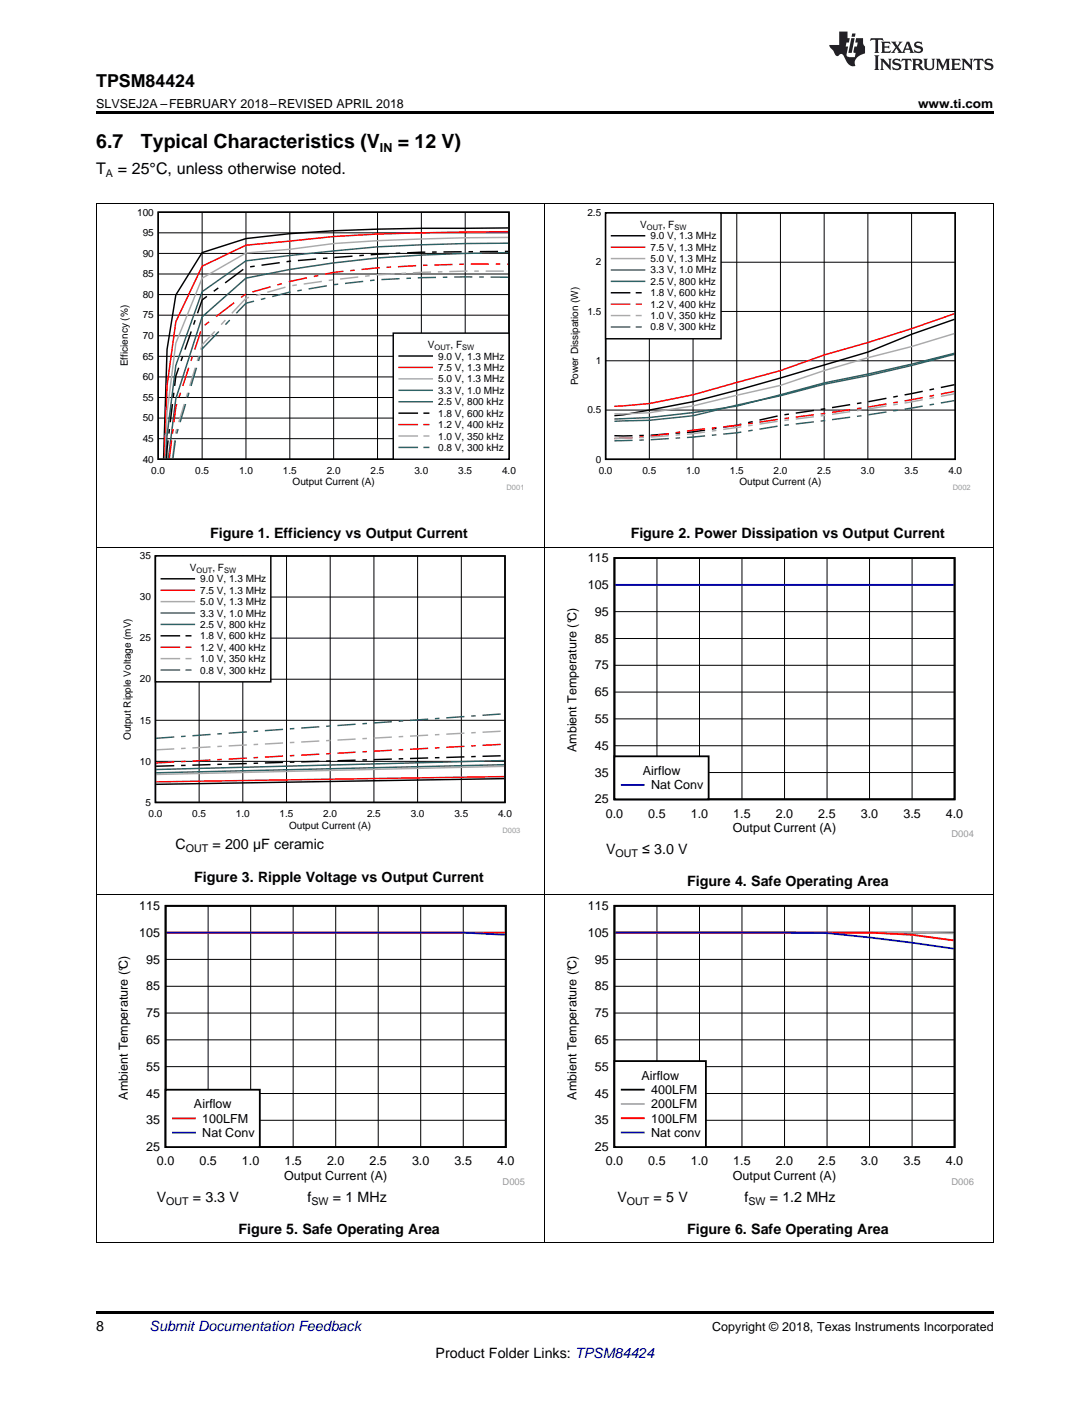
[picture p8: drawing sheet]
<svg xmlns="http://www.w3.org/2000/svg" width="216mm" height="279mm" viewBox="0 0 216 279" stroke-linecap="round" stroke-linejoin="round" font-family="sans-serif">
<path d="M19 246.1h.2zM196.7 246.1h.1zM19 259.7h177.8v.5h-177.8z" fill="#000"/>
<path d="M19.1 177.2v68.9M107.9 177.2v68.9M196.8 177.2v68.9M19 246h177.8" fill="none" stroke="#000" stroke-width=".2"/>
<path d="M22.9 178.4h81.1v56.3h-81.1z" fill-rule="evenodd" fill="#fff"/>
<path d="M32.8 179.4h67.4v47.7h-67.4z" fill="none" stroke="#000" stroke-width=".36"/>
<g fill="none" stroke="#000" stroke-width=".2">
<path d="M41.2 179.4v47.7M49.7 179.4v47.7M58.1 179.4v47.7M66.5 179.4v47.7M74.9 179.4v47.7M83.3 179.4v47.7M91.8 179.4v47.7M32.8 195.3h67.4M32.8 190h67.4M32.8 184.7h67.4M32.8 216.5h67.4M32.8 211.2h67.4"/>
<path d="M32.8 205.9h67.4M32.8 200.6h67.4M32.8 221.8h67.4"/>
</g>
<path d="M33 184.7h67" fill="none" stroke="#f00" stroke-width=".36"/>
<path d="M33 184.7h58.8l8.2 .4" fill="none" stroke="#1414c8" stroke-width=".36"/>
<path d="M32.8 215.8h18.7v11.3h-18.7z" fill-rule="evenodd" fill="#fff"/>
<path d="M32.8 215.8h18.7v11.3h-18.7z" fill="none" stroke="#000" stroke-width=".36"/>
<path d="M34.3 221.5h4.3" fill="none" stroke="#f00" stroke-width=".36"/>
<path d="M34.3 224.3h4.3" fill="none" stroke="#1414c8" stroke-width=".36"/>
<path d="M111.8 178.4h81.1v56.3h-81.1z" fill-rule="evenodd" fill="#fff"/>
<path d="M121.7 179.4h67.4v47.7h-67.4zM121.9 184.7h67" fill="none" stroke="#000" stroke-width=".36"/>
<g fill="none" stroke="#000" stroke-width=".2">
<path d="M130.1 179.4v47.7M138.6 179.4v47.7M147 179.4v47.7M155.4 179.4v47.7M163.8 179.4v47.7M172.2 179.4v47.7M180.7 179.4v47.7M121.7 195.3h67.4M121.7 190h67.4M121.7 184.7h67.4M121.7 216.5h67.4M121.7 211.2h67.4"/>
<path d="M121.7 205.9h67.4M121.7 200.6h67.4M121.7 221.8h67.4"/>
</g>
<path d="M121.9 184.7h58.8l8.2 .1" fill="none" stroke="#aaa" stroke-width=".36"/>
<path d="M121.9 184.7h50.3l8.5 .4 8.2 1.1" fill="none" stroke="#f00" stroke-width=".36"/>
<path d="M121.9 184.7l41.9 .1 8.4 .8 16.7 2.3" fill="none" stroke="#1414c8" stroke-width=".36"/>
<path d="M121.7 210.1h18.1v17h-18.1z" fill-rule="evenodd" fill="#fff"/>
<path d="M121.7 210.1h18.1v17h-18.1zM123.2 215.8h4.3" fill="none" stroke="#000" stroke-width=".36"/>
<path d="M123.2 218.6h4.3" fill="none" stroke="#aaa" stroke-width=".36"/>
<path d="M123.2 221.4h4.3" fill="none" stroke="#f00" stroke-width=".36"/>
<path d="M123.2 224.3h4.3" fill="none" stroke="#1414c8" stroke-width=".36"/>
<path d="M19.1 108.3v68.9M107.9 108.3v68.9M196.8 108.3v68.9M19 177.2h177.8" fill="none" stroke="#000" stroke-width=".2"/>
<path d="M111.8 109.5h81.1v56.4h-81.1z" fill-rule="evenodd" fill="#fff"/>
<path d="M121.7 110.5h67.4v47.8h-67.4z" fill="none" stroke="#000" stroke-width=".36"/>
<g fill="none" stroke="#000" stroke-width=".2">
<path d="M121.7 115.8h67.4M130.1 110.5v47.8M138.6 110.5v47.8M147 110.5v47.8M155.4 110.5v47.8M163.8 110.5v47.8M172.2 110.5v47.8M180.7 110.5v47.8M121.7 137h67.4M121.7 131.7h67.4M121.7 126.4h67.4M121.7 121.1h67.4"/>
<path d="M121.7 153h67.4M121.7 147.7h67.4M121.7 142.3h67.4"/>
</g>
<path d="M121.9 115.8h67" fill="none" stroke="#1414c8" stroke-width=".36"/>
<path d="M121.7 149.8h18.7v8.5h-18.7z" fill-rule="evenodd" fill="#fff"/>
<path d="M121.7 149.8h18.7v8.5h-18.7z" fill="none" stroke="#000" stroke-width=".36"/>
<path d="M123.2 155.4h4.3" fill="none" stroke="#1414c8" stroke-width=".36"/>
<path d="M24 109.3h79.1v55.7h-79.1z" fill-rule="evenodd" fill="#fff"/>
<g fill="none" stroke="#000" stroke-width=".29">
<path d="M30.8 110.1h69.2v48.8h-69.2zM34.5 151.6l-3.6 .1M36.8 151.6h-.9M41.7 151.4l-3.6 .1M43.9 151.3l-.9 .1M48.9 151.2l-3.6 .1M51.1 151.1h-.9M56.1 151l-3.6 .1M58.3 150.9h-.9M63.2 150.7l-3.5 .2M65.5 150.7h-.9M70.4 150.5l-3.6 .1"/>
<path d="M72.7 150.5h-.9M77.6 150.3l-3.6 .1M79.9 150.2l-.9 .1M84.8 150.1l-3.6 .1M87 150h-.9M92 149.9l-3.6 .1M94.2 149.8h-.9M99.2 149.7l-3.6 .1M99.9 154.2l-69 1.1"/>
</g>
<path d="M30.8 118.2h69.2M39.4 110.1v48.8M48.1 110.1v48.8M56.8 110.1v48.8M65.4 110.1v48.8M74.1 110.1v48.8M82.7 110.1v48.8M91.4 110.1v48.8M30.8 134.5h69.2M30.8 126.4h69.2M30.8 150.8h69.2M30.8 142.6h69.2" fill="none" stroke="#000" stroke-width=".2"/>
<g fill="none" stroke="#f00" stroke-width=".29">
<path d="M34.5 150.9l-3.6 .2M36.8 150.8h-.9M41.7 150.5l-3.6 .2M43.9 150.4h-.9M48.9 150.1l-3.6 .2M51.1 150h-.9M56.1 149.7l-3.6 .2M58.3 149.6h-.9M63.2 149.3l-3.5 .2M65.5 149.2l-.9 .1M70.4 149l-3.6 .1M72.7 148.8l-.9 .1"/>
<path d="M77.6 148.6l-3.6 .2M79.9 148.4l-.9 .1M84.8 148.2l-3.6 .2M87 148.1h-.9M92 147.8l-3.6 .2M94.2 147.7h-.9M99.2 147.4l-3.6 .2M99.9 153.8l-69 1"/>
</g>
<g fill="none" stroke="#aaa" stroke-width=".29">
<path d="M34.5 148.3l-3.6 .2M36.8 148.2h-.9M41.7 147.9l-3.6 .2M43.9 147.8h-.9M48.9 147.5l-3.6 .2M51.1 147.4h-.9M56.1 147.1l-3.6 .2M58.3 147h-.9M63.2 146.7l-3.5 .2M65.5 146.6l-.9 .1M70.4 146.3l-3.6 .2M72.7 146.2l-.9 .1"/>
<path d="M77.6 146l-3.6 .2M79.9 145.8l-.9 .1M84.8 145.6l-3.6 .2M87 145.5h-.9M92 145.2l-3.6 .2M94.2 145.1h-.9M99.2 144.8l-3.6 .2M99.9 151.8l-69 1.6"/>
</g>
<g fill="none" stroke="#295c75" stroke-width=".29">
<path d="M34.5 145.9l-3.6 .3M36.8 145.8h-.9M41.7 145.4l-3.6 .3M43.9 145.3h-.9M48.9 144.9l-3.6 .3M51.1 144.8h-.9M56.1 144.4l-3.6 .3M58.3 144.3h-.9M63.2 143.9l-3.5 .3M65.5 143.8h-.9M70.4 143.4l-3.6 .3M72.7 143.3h-.9"/>
<path d="M77.6 142.9l-3.6 .3M79.9 142.7l-.9 .1M84.8 142.4l-3.6 .3M87 142.2l-.9 .1M92 141.9l-3.6 .2M94.2 141.7l-.9 .1M99.2 141.4l-3.6 .2M99.9 151.4l-69 1.6"/>
</g>
<path d="M99.9 150.6l-69 1.8" fill="none" stroke="#286b49" stroke-width=".29"/>
<path d="M30.8 110.1h22.8v24.9h-22.8z" fill-rule="evenodd" fill="#fff"/>
<path d="M30.8 110.1h22.8v24.9h-22.8zM31.9 114.6h6.6M31.9 125.9h3.6M36.9 125.9h.9" fill="none" stroke="#000" stroke-width=".29"/>
<path d="M31.9 116.9h6.6M31.9 128.2h3.6M36.9 128.2h.9" fill="none" stroke="#f00" stroke-width=".29"/>
<path d="M31.9 119.1h6.6M31.9 130.4h3.6M36.9 130.4h.9" fill="none" stroke="#aaa" stroke-width=".29"/>
<path d="M31.9 121.4h6.6M31.9 132.7h3.6M36.9 132.7h.9" fill="none" stroke="#295c75" stroke-width=".29"/>
<path d="M31.9 123.6h6.6" fill="none" stroke="#286b49" stroke-width=".29"/>
<path d="M19.1 40.4v68M107.9 40.4v68M196.8 40.4v68M19 108.3h177.8" fill="none" stroke="#000" stroke-width=".2"/>
<path d="M23.4 41.2h80.2v55.8h-80.2z" fill-rule="evenodd" fill="#fff"/>
<g fill="none" stroke="#000" stroke-width=".29">
<path d="M31.3 42h69.5v48.9h-69.5zM41 58.7l-1 .7-.9 2.6M43.2 57l-.9 .7M48.2 53.3l-3.6 2.7M50.4 52.7l-.9 .1M55.4 52l-3.6 .5M57.7 51.7l-.9 .1M62.6 51.3l-3.6 .3M64.9 51.1l-.9 .1M69.8 50.7l-3.6 .3M72.1 50.5l-.9 .1M77 50.2l-3.6 .2"/>
<path d="M79.3 50.1l-.9 .1M84.2 49.9l-3.6 .2M86.5 49.9h-.9M91.4 49.9h-3.6M93.7 49.8h-.9M98.7 49.8h-3.6M100.7 45.1a727.4 727.4 0 0 0-34.6 .6l-8.7 .6-8.7 .9-8.7 2.8-5.2 8.4-1.7 10.8-.7 21.6M100.7 49.8h-.7M34.4 77.8l-.1 .9M35.4 72.8l-.6 1.7-.2 1.9M36.2 70.6l-.3 .9M37.9 65.6l-1.3 3.6"/>
<path d="M38.7 63.4l-.4 .9M33.3 87.2l-.3 3.6M33.6 85l-.1 .9M34.2 80l-.5 3.6"/>
</g>
<g fill="none" stroke="#000" stroke-width=".2">
<path d="M31.3 58.3h69.5M31.3 54.3h69.5M31.3 50.2h69.5M31.3 46.1h69.5M40 42v49M48.7 42v49M57.4 42v49M66.1 42v49M74.8 42v49M83.5 42v49M92.1 42v49M31.3 78.7h69.5"/>
<path d="M31.3 74.6h69.5M31.3 70.6h69.5M31.3 66.5h69.5M31.3 62.4h69.5M31.3 86.9h69.5M31.3 82.8h69.5"/>
</g>
<g fill="none" stroke="#f00" stroke-width=".29">
<path d="M46.4 59.9l-3.6 2.8M48.6 58.2l-.9 .7M53.6 56.8l-3.6 1M55.8 56.2l-.9 .2M60.8 55l-3.6 .8M63.1 54.6l-.9 .2M68 53.7l-3.6 .6M70.3 53.5l-.9 .1M75.2 53l-3.6 .4M77.5 52.9h-.9M82.4 52.6l-3.6 .2M84.7 52.5h-.9"/>
<path d="M89.6 52.4l-3.6 .1M91.9 52.3h-.9M93.2 52.3h3.6M98.2 52.3h.9M100.4 52.3h.3M100.7 45.9a605.4 605.4 0 0 0-34.6 .9l-17.4 1.8-8.7 4.1-5.2 11-1.7 12.6-.5 14.5M35.8 77.8l-.3 .9M37.4 72.8l-1.2 3.6M38.1 70.6l-.3 .9M39.8 65.6l-1.2 3.6M41.4 63.7l-.9 .7M34 87.2l-.5 3.6"/>
<path d="M34.3 85l-.1 .9M35 80l-.6 3.6"/>
</g>
<g fill="none" stroke="#aaa" stroke-width=".29">
<path d="M49.3 58.9l-.6 .2-2.8 2.9M51.6 58.3l-.9 .2M56.5 56.9l-3.6 1M58.8 56.4l-.9 .2M63.8 55.7l-3.7 .5M66 55.4l-.9 .1M71 54.8l-3.6 .5M73.2 54.6l-.9 .1M78.2 54.2l-3.6 .2M80.4 54.1l-.9 .1M85.4 53.9l-3.6 .1M87.6 53.8h-.9"/>
<path d="M92.6 53.7l-3.6 .1M93.9 53.7h.9M96.2 53.7h3.6M100.7 47a508 508 0 0 0-34.6 1.2l-8.7 1.2-8.7 .7-8.7 5-5.2 12.9-1.7 13.7-.4 9.1M37.2 77.8l-.3 .9M38.7 72.8l-1.1 3.6M39.3 70.6l-.2 .9M42.5 65.6l-2.5 2.7-.2 .9M44.6 63.4l-.8 .9M34.6 87.2l-.5 3.6M35 85l-.2 .9M36.5 80l-1.1 3.6"/>
</g>
<g fill="none" stroke="#295c75" stroke-width=".29">
<path d="M50.3 59.6l-1.6 .4-1.9 2M52.6 59.1l-.9 .2M57.5 57.8l-3.6 .9M59.8 57.4l-.9 .2M64.7 56.6l-3.6 .6M67 56.3l-.9 .1M71.9 55.7l-3.6 .4M74.2 55.5l-.9 .1M79.2 55.2l-3.6 .2M81.4 55.1h-.9M86.4 54.9l-3.6 .1M88.6 54.9h-.9"/>
<path d="M93.6 54.8l-3.6 .1M94.9 54.8l.9 .1M97.2 54.9h3.5M100.7 48.2a347.6 347.6 0 0 0-43.3 2.4l-8.7 1.1-8.7 6.1-5.2 14.6-1.7 13.8-.2 4.6M37.4 77.8l-.2 .9M38.9 72.8l-1.1 3.6M39.6 70.6l-.3 .9M43.4 65.6l-3.4 3.6M45.5 63.4l-.9 .9M34.7 87.2l-.4 3.6M35.3 85l-.3 .9M36.8 80l-1.1 3.6"/>
</g>
<path d="M100.7 50a268 268 0 0 0-43.3 3.4l-8.7 1.7-8.7 7.6-5.2 16.3-1.4 11.8" fill="none" stroke="#286b49" stroke-width=".29"/>
<path d="M77.9 66h22.9v24.9h-22.9z" fill-rule="evenodd" fill="#fff"/>
<path d="M77.9 66h22.9v24.9h-22.9zM79.1 70.5h6.5M79.1 81.8h3.6M84 81.8h.9" fill="none" stroke="#000" stroke-width=".29"/>
<path d="M79.1 72.8h6.5M79.1 84.1h3.6M84 84.1h.9" fill="none" stroke="#f00" stroke-width=".29"/>
<path d="M79.1 75h6.5M79.1 86.3h3.6M84 86.3h.9" fill="none" stroke="#aaa" stroke-width=".29"/>
<path d="M79.1 77.3h6.5M79.1 88.6h3.6M84 88.6h.9" fill="none" stroke="#295c75" stroke-width=".29"/>
<path d="M79.1 79.5h6.5" fill="none" stroke="#286b49" stroke-width=".29"/>
<path d="M112.6 41.4h79.6v55.6h-79.6z" fill-rule="evenodd" fill="#fff"/>
<g fill="none" stroke="#000" stroke-width=".29">
<path d="M120 42.2h69.2v48.8h-69.2zM170.6 79.8l-.9 .1M175.6 78.9l-3.6 .6M177.8 78.5l-.9 .1M182.8 77.5l-3.6 .7M185 77l-.9 .2M189.1 63.2l-8.5 3-8.7 3.5a765.3 765.3 0 0 1-34.6 9.8l-13.9 2.6-1.7 .2M189.1 76.2l-2.7 .5M121.7 86.3h3.6M127.5 86.2h-.9M132.5 85.9l-3.6 .3M134.7 85.7l-.9 .1"/>
<path d="M139.7 85.2l-3.6 .4M141.9 84.8l-.9 .2M146.8 84l-3.6 .6M149.1 83.5l-.9 .2M154 82.4l-3.6 .8M156.3 82l-.9 .1M161.2 81.3l-3.6 .5M163.5 80.9l-.9 .2M168.4 80.1l-3.6 .6"/>
</g>
<path d="M120 51.9h69.2M128.6 42.2v48.8M137.3 42.2v48.8M145.9 42.2v48.8M154.6 42.2v48.8M163.2 42.2v48.8M171.9 42.2v48.8M180.6 42.2v48.8M120 71.4h69.2M120 61.7h69.2M120 81.2h69.2" fill="none" stroke="#000" stroke-width=".2"/>
<g fill="none" stroke="#f00" stroke-width=".29">
<path d="M175.6 80l-3.6 .6M177.8 79.6l-.9 .2M182.8 78.7l-3.6 .7M185 78.3l-.9 .2M189.1 62.1l-8.5 3-8.7 2.7-8.7 2.5-8.6 3.1-17.3 4.8-8.7 1.7-6.9 .6M189.1 77.5l-2.7 .5M125.3 86.7l-3.6 .1M127.5 86.5l-.9 .1M132.5 85.9l-3.6 .5M134.7 85.6l-.9 .1M139.7 84.9l-3.6 .5M141.9 84.7l-.9 .1"/>
<path d="M146.8 84.1l-3.6 .4M149.1 83.8l-.9 .1M154 83.1l-3.6 .5M156.3 82.8l-.9 .1M161.2 82.1l-3.6 .5M163.5 81.8l-.9 .2M168.4 81.1l-3.6 .6M170.6 80.8l-.9 .1"/>
</g>
<g fill="none" stroke="#aaa" stroke-width=".29">
<path d="M182.8 79.2l-3.6 .6M185 78.7l-.9 .2M189.1 66l-8.5 2.6-8.7 2.2-8.7 2.6-8.6 2.9-17.3 4.1-8.7 1.3-6.9 .2M189.1 78l-2.7 .5M125.3 86.7l-3.6 .1M127.5 86.6l-.9 .1M132.5 86.3l-3.6 .3M134.7 86.1l-.9 .1M139.7 85.5l-3.6 .5M141.9 85.2l-.9 .2M146.8 84.5l-3.6 .5M149.1 84.2l-.9 .1"/>
<path d="M154 83.4l-3.6 .6M156.3 83.1l-.9 .2M161.2 82.5l-3.6 .5M163.5 82.2l-.9 .2M168.4 81.5l-3.6 .5M170.6 81.2l-.9 .1M175.6 80.4l-3.6 .6M177.8 80l-.9 .2"/>
</g>
<g fill="none" stroke="#295c75" stroke-width=".29">
<path d="M189.1 70.2l-8.5 2.2-8.7 2-8.7 1.7-8.6 2.3-8.7 1.8-8.6 2.1-8.7 .9-6.9 .2M189.1 79.3l-2.7 .5M125.3 87.2l-3.6 .1M127.5 87.1l-.9 .1M132.5 86.8l-3.6 .3M134.7 86.7l-.9 .1M139.7 86.3l-3.6 .3M141.9 86.1l-.9 .1M146.8 85.6l-3.6 .4M149.1 85.2l-.9 .1M154 84.4l-3.6 .6M156.3 84.1l-.9 .1"/>
<path d="M161.2 83.5l-3.6 .5M163.5 83.3l-.9 .1M168.4 82.6l-3.6 .5M170.6 82.3l-.9 .1M175.6 81.6l-3.6 .5M177.8 81.2l-.9 .2M182.8 80.4l-3.6 .6M185 80l-.9 .2"/>
</g>
<path d="M189.1 70l-8.5 2.1-8.7 2-8.7 1.7-17.3 4.6-8.6 1.3-8.7 1-6.9 .3" fill="none" stroke="#286b49" stroke-width=".29"/>
<path d="M120 42.2h22.8v24.9h-22.8z" fill-rule="evenodd" fill="#fff"/>
<path d="M120 42.2h22.8v24.9h-22.8zM121.1 46.7h6.6M121.1 58h3.6M126.1 58h.9" fill="none" stroke="#000" stroke-width=".29"/>
<path d="M121.1 48.9h6.6M121.1 60.2h3.6M126.1 60.2h.9" fill="none" stroke="#f00" stroke-width=".29"/>
<path d="M121.1 51.2h6.6M121.1 62.5h3.6M126.1 62.5h.9" fill="none" stroke="#aaa" stroke-width=".29"/>
<path d="M121.1 53.5h6.6M121.1 64.7h3.6M126.1 64.7h.9" fill="none" stroke="#295c75" stroke-width=".29"/>
<path d="M121.1 55.7h6.6" fill="none" stroke="#286b49" stroke-width=".29"/>
<path d="M19 40.4h177.8" fill="none" stroke="#000" stroke-width=".2"/>
<path d="M19 22h177.8v.5h-177.8z" fill="#000"/>
<g fill="#231f20">
<path d="M172.5 7.6l-.1 .5 .4-.2h.6v.1v2.1l-.2 .4h.9l-.2-.4v-2.1l.1-.1h.5l.5 .2-.2-.5zM174.5 8.3l.2 .3v1.5l-.2 .4h1.8l.2-.6a1.04 1.04 0 0 1-1.3 .2v-.7h.6l.3 .2v-.6l-.3 .2h-.6v-.6l.8-.1 .4 .3-.2-.5zM176.5 8.3l.9 1.1-.9 1.1h.8l-.2-.2 .4-.7 .5 .7-.2 .2h1.5l-.2-.2 .2-.4h.9l.1 .4-.2 .2h1l-.3-.3-.7-1.9h-.5l-.9 2-.8-1 .9-1h-.8l.1 .3-.4 .5-.3-.6 .1-.2zM179.7 8.6l.4 1h-.7zM181.3 8.4a.63 .63 0 0 0-.2 .7 .63 .63 0 0 0 .6 .4l.6 .2 .1 .2a.75 .75 0 0 1-.7 .4 .75 .75 0 0 1-.6-.5l.1 .7 .1-.1a1.11 1.11 0 0 0 1.5-.6 1.13 1.13 0 0 0-1.2-.8l-.1-.4a1.04 1.04 0 0 1 1.2 .2l-.2-.5-.2 .1-.4-.2zM173.2 10.9l.2 .4v2.2l-.2 .4h1l-.3-.4v-2.2l.3-.4zM174.3 11.6l.3 .4v1.5l-.3 .4h.8l-.2-.4v-1.3l1.5 1.7v-1.9l.2-.4h-.7l.2 .4v.9l-1.1-1.3zM177 11.8a.62 .62 0 0 0-.2 .7 .62 .62 0 0 0 .6 .4l.6 .1 .1 .3a.76 .76 0 0 1-.7 .3 .76 .76 0 0 1-.7-.4l.2 .7 .1-.1a1.11 1.11 0 0 0 1.5-.6 1.13 1.13 0 0 0-1.2-.8l-.1-.4a1.04 1.04 0 0 1 1.2 .2l-.2-.6-.2 .1-.5-.1zM178.7 11.6l-.2 .6a.61 .61 0 0 1 .8-.3v1.6l-.2 .4h.9l-.2-.4v-1.6a.63 .63 0 0 1 .7 .3l-.1-.6zM180.6 11.6l.3 .4v1.5l-.3 .4h1l-.2-.2-.1-.8 .6 .2a.76 .76 0 0 0 1.2 .7l-1-1a.58 .58 0 0 0 .6-.5 .58 .58 0 0 0-.5-.6zM181.4 11.9h.1a.45 .45 0 0 1 .5 .1 .45 .45 0 0 1 .1 .5l-.8 .2zM182.9 11.6l.2 .2a2.17 2.17 0 0 0 .3 1.9 .99 .99 0 0 0 1.6-.6v-1.1l.2-.4h-.7l.2 .2a1.92 1.92 0 0 1-.2 1.8 .6 .6 0 0 1-.9-.5v-1.1l.2-.4zM185.4 11.6l.2 .4v1.5l-.2 .4h.7l-.2-.4v-1.4l.8 1.8 .8-1.8v1.4l-.2 .4h.9l-.2-.4v-1.5l.2-.4h-.8l-.6 1.5-.6-1.5zM188.4 11.6l.2 .4v1.5l-.2 .4h1.8l.1-.6a1.04 1.04 0 0 1-1.2 .1v-.6h.5l.4 .2v-.6l-.4 .2h-.5v-.7h.8l.3 .3-.1-.6zM190.5 11.6l.2 .4v1.5l-.2 .4h.7l-.2-.4v-1.3l1.5 1.7v-1.9l.2-.4h-.7l.2 .4v.9l-1.1-1.3zM192.9 11.6l-.1 .6a.61 .61 0 0 1 .7-.3l.1 1.6-.3 .4h1l-.3-.4 .1-1.6a.63 .63 0 0 1 .7 .3l-.1-.6zM195.2 11.8a.62 .62 0 0 0-.2 .7 .62 .62 0 0 0 .6 .4l.6 .1 .1 .3a.76 .76 0 0 1-.7 .3 .76 .76 0 0 1-.6-.4l.1 .7 .1-.1a1.11 1.11 0 0 0 1.6-.6 1.13 1.13 0 0 0-1.3-.8l-.1-.4a1.04 1.04 0 0 1 1.2 .2l-.1-.6-.2 .1-.5-.1z"/>
<path d="M166.2 6.3v2.6h-1.9v.4l.8 .9a.91 .91 0 0 0 1 .8 .56 .56 0 0 1 .5-.3 .56 .56 0 0 1 .5 .3l.4 .8a1.53 1.53 0 0 0 1.9 1.2 1.54 1.54 0 0 1 1-2.1l.9-.3v-1.4a1.52 1.52 0 0 1-.4-1.6h-1.3l-.2 .8h.5l-.2 .8h-.5l-.1 1v.2l.4 .1-.2 .8a1.93 1.93 0 0 1-1.6-.3l.3-1.8h-.5l.2-.8h.4l.2-.8h-.4v-1.3zM168.6 7.6l-.6 2.9h.7l.6-2.9zM168.8 6.6l-.1 .7h.6l.2-.7z"/>
</g>
<g font-size="3.9">
<text x="19" y="29.3">6.7</text>
<text x="27.9" y="29.3">Typical Characteristics (V</text>
<text x="78.8" y="29.3">= 12 V)</text>
</g>
<text font-size="3.5" x="19" y="17.3">TPSM84424</text>
<g font-size="3.2">
<text x="19" y="34.4">T</text>
<text x="23.3" y="34.4">= 25°C, unless otherwise noted.</text>
</g>
<g font-size="2.8">
<text x="41.6" y="106.6">Figure 1. Efficiency vs Output Current</text>
<text x="124.9" y="106.6">Figure 2. Power Dissipation vs Output Current</text>
<text x="34.8" y="168.2">C</text>
<text x="42.1" y="168.2">= 200 µF ceramic</text>
<text x="120.1" y="169.1">V</text>
<text x="127.2" y="169.1">≤ 3.0 V</text>
<text x="38.5" y="174.6">Figure 3. Ripple Voltage vs Output Current</text>
<text x="136.1" y="175.5">Figure 4. Safe Operating Area</text>
<text x="31" y="238">V</text>
<text x="38.2" y="238">= 3.3 V</text>
<text x="60.9" y="238">f</text>
<text x="65.9" y="238">= 1 MHz</text>
<text x="122.3" y="238">V</text>
<text x="129.5" y="238">= 5 V</text>
<text x="147.5" y="238">f</text>
<text x="152.5" y="238">= 1.2 MHz</text>
<text x="47.2" y="244.3">Figure 5. Safe Operating Area</text>
<text x="136.1" y="244.3">Figure 6. Safe Operating Area</text>
<text x="19" y="263.6">8</text>
<text x="86.3" y="268.9">Product Folder Links: TPSM84424</text>
</g>
<text font-size="2.8" fill="#0000c8" x="29.6" y="263.6">Submit Documentation Feedback</text>
<g font-size="2.5">
<text x="19" y="21.4">SLVSEJ2A –FEBRUARY 2018–REVISED APRIL 2018</text>
<text x="181.9" y="21.4">www.ti.com</text>
<text x="75.2" y="30.1">IN</text>
<text x="116.5" y="111.3">115</text>
<text x="116.5" y="116.6">105</text>
<text x="117.8" y="121.9">95</text>
<text x="117.8" y="127.2">85</text>
<text x="117.8" y="137.9">65</text>
<text x="117.8" y="132.5">75</text>
<text x="117.8" y="143.2">55</text>
<text x="114.2" y="148.9" transform="rotate(-90 114.2 148.9)">Ambient Temperature (°C)</text>
<text x="117.8" y="148.5">45</text>
<text x="117.8" y="153.8">35</text>
<text x="127.3" y="153.5">Airflow</text>
<text x="117.8" y="159.1">25</text>
<text x="120" y="161.9">0.0</text>
<text x="128.4" y="161.9">0.5</text>
<text x="129" y="156.3">Nat Conv</text>
<text x="136.8" y="161.9">1.0</text>
<text x="145.2" y="161.9">1.5</text>
<text x="153.7" y="161.9">2.0</text>
<text x="162.1" y="161.9">2.5</text>
<text x="170.5" y="161.9">3.0</text>
<text x="178.9" y="161.9">3.5</text>
<text x="187.4" y="161.9">4.0</text>
<text x="145.2" y="164.7">Output Current (A)</text>
<text x="27.6" y="185.5">105</text>
<text x="27.6" y="180.2">115</text>
<text x="116.5" y="185.5">105</text>
<text x="116.5" y="180.2">115</text>
<text x="28.9" y="190.8">95</text>
<text x="117.8" y="190.8">95</text>
<text x="28.9" y="196.1">85</text>
<text x="117.8" y="196.1">85</text>
<text x="28.9" y="201.4">75</text>
<text x="117.8" y="201.4">75</text>
<text x="28.9" y="206.7">65</text>
<text x="117.8" y="206.7">65</text>
<text x="28.9" y="212">55</text>
<text x="117.8" y="212">55</text>
<text x="127.1" y="213.8">Airflow</text>
<text x="25.3" y="217.8" transform="rotate(-90 25.3 217.8)">Ambient Temperature (°C)</text>
<text x="28.9" y="217.3">45</text>
<text x="38.4" y="219.5">Airflow</text>
<text x="114.2" y="217.8" transform="rotate(-90 114.2 217.8)">Ambient Temperature (°C)</text>
<text x="117.8" y="217.3">45</text>
<text x="129" y="216.6">400LFM</text>
<text x="129" y="219.5">200LFM</text>
<text x="28.9" y="222.6">35</text>
<text x="28.9" y="227.9">25</text>
<text x="40.1" y="222.3">100LFM</text>
<text x="40.1" y="225.2">Nat Conv</text>
<text x="117.8" y="222.6">35</text>
<text x="117.8" y="227.9">25</text>
<text x="129" y="222.3">100LFM</text>
<text x="129" y="225.1">Nat conv</text>
<text x="31.1" y="230.8">0.0</text>
<text x="39.5" y="230.8">0.5</text>
<text x="47.9" y="230.8">1.0</text>
<text x="56.3" y="233.6">Output Current (A)</text>
<text x="56.3" y="230.8">1.5</text>
<text x="64.8" y="230.8">2.0</text>
<text x="73.2" y="230.8">2.5</text>
<text x="81.6" y="230.8">3.0</text>
<text x="90" y="230.8">3.5</text>
<text x="98.5" y="230.8">4.0</text>
<text x="120" y="230.8">0.0</text>
<text x="128.4" y="230.8">0.5</text>
<text x="136.8" y="230.8">1.0</text>
<text x="145.2" y="233.6">Output Current (A)</text>
<text x="145.2" y="230.8">1.5</text>
<text x="153.7" y="230.8">2.0</text>
<text x="162.1" y="230.8">2.5</text>
<text x="170.5" y="230.8">3.0</text>
<text x="178.9" y="230.8">3.5</text>
<text x="187.4" y="230.8">4.0</text>
<text x="141.1" y="263.6">Copyright © 2018, Texas Instruments Incorporated</text>
</g>
<g font-size="2.1">
<text x="21" y="35.1">A</text>
<text x="36.8" y="168.8">OUT</text>
<text x="121.9" y="169.7">OUT</text>
<text x="32.9" y="238.5">OUT</text>
<text x="61.7" y="238.5">SW</text>
<text x="124.2" y="238.5">OUT</text>
<text x="148.2" y="238.5">SW</text>
</g>
<g font-size="2">
<text x="27.2" y="42.7">100</text>
<text x="28.3" y="46.8">95</text>
<text x="116.3" y="42.8">2.5</text>
<text x="126.8" y="45.1">V</text>
<text x="128.8" y="47.4">9.0 V, 1.3 MHz</text>
<text x="131.3" y="45.1">, F</text>
<text x="28.3" y="50.8">90</text>
<text x="118" y="52.6">2</text>
<text x="128.8" y="49.6">7.5 V, 1.3 MHz</text>
<text x="128.8" y="51.9">5.0 V, 1.3 MHz</text>
<text x="28.3" y="59">80</text>
<text x="28.3" y="54.9">85</text>
<text x="128.8" y="54.2">3.3 V, 1.0 MHz</text>
<text x="128.8" y="56.4">2.5 V, 800 kHz</text>
<text x="128.8" y="58.7">1.8 V, 600 kHz</text>
<text x="28.3" y="63.1">75</text>
<text x="116.3" y="62.3">1.5</text>
<text x="128.8" y="60.9">1.2 V, 400 kHz</text>
<text x="128.8" y="63.2">1.0 V, 350 kHz</text>
<text x="128.8" y="65.4">0.8 V, 300 kHz</text>
<text x="28.3" y="71.2">65</text>
<text x="28.3" y="67.1">70</text>
<text x="84.8" y="68.9">V</text>
<text x="86.8" y="71.2">9.0 V, 1.3 MHz</text>
<text x="89.2" y="68.9">, F</text>
<text x="25.3" y="72.5" transform="rotate(-90 25.3 72.5)">Efficiency (%)</text>
<text x="28.3" y="75.3">60</text>
<text x="86.8" y="73.5">7.5 V, 1.3 MHz</text>
<text x="86.8" y="75.7">5.0 V, 1.3 MHz</text>
<text x="86.8" y="78">3.3 V, 1.0 MHz</text>
<text x="114.5" y="76.3" transform="rotate(-90 114.5 76.3)">Power Dissipation (W)</text>
<text x="118" y="72.1">1</text>
<text x="28.3" y="83.4">50</text>
<text x="28.3" y="79.4">55</text>
<text x="86.8" y="80.2">2.5 V, 800 kHz</text>
<text x="86.8" y="82.5">1.8 V, 600 kHz</text>
<text x="116.3" y="81.8">0.5</text>
<text x="28.3" y="87.5">45</text>
<text x="86.8" y="84.8">1.2 V, 400 kHz</text>
<text x="86.8" y="87">1.0 V, 350 kHz</text>
<text x="86.8" y="89.3">0.8 V, 300 kHz</text>
<text x="28.3" y="91.6">40</text>
<text x="30" y="93.9">0.0</text>
<text x="38.7" y="93.9">0.5</text>
<text x="47.3" y="93.9">1.0</text>
<text x="56" y="93.9">1.5</text>
<text x="64.7" y="93.9">2.0</text>
<text x="73.4" y="93.9">2.5</text>
<text x="82.1" y="93.9">3.0</text>
<text x="90.8" y="93.9">3.5</text>
<text x="99.5" y="93.9">4.0</text>
<text x="118" y="91.6">0</text>
<text x="118.6" y="93.9">0.0</text>
<text x="127.2" y="93.9">0.5</text>
<text x="135.9" y="93.9">1.0</text>
<text x="144.6" y="93.9">1.5</text>
<text x="153.2" y="93.9">2.0</text>
<text x="161.9" y="93.9">2.5</text>
<text x="170.5" y="93.9">3.0</text>
<text x="179.2" y="93.9">3.5</text>
<text x="187.8" y="93.9">4.0</text>
<text x="58" y="96.1">Output Current (A)</text>
<text x="146.5" y="96.1">Output Current (A)</text>
<text x="27.7" y="110.7">35</text>
<text x="37.6" y="113.1">V</text>
<text x="42.1" y="113.1">, F</text>
<text x="27.7" y="118.9">30</text>
<text x="39.7" y="115.3">9.0 V, 1.3 MHz</text>
<text x="39.7" y="117.6">7.5 V, 1.3 MHz</text>
<text x="39.7" y="119.8">5.0 V, 1.3 MHz</text>
<text x="39.7" y="122.1">3.3 V, 1.0 MHz</text>
<text x="39.7" y="124.3">2.5 V, 800 kHz</text>
<text x="27.7" y="127">25</text>
<text x="39.7" y="126.6">1.8 V, 600 kHz</text>
<text x="39.7" y="128.9">1.2 V, 400 kHz</text>
<text x="39.7" y="131.1">1.0 V, 350 kHz</text>
<text x="27.7" y="135.1">20</text>
<text x="39.7" y="133.4">0.8 V, 300 kHz</text>
<text x="27.7" y="143.3">15</text>
<text x="25.9" y="146.6" transform="rotate(-90 25.9 146.6)">Output Ripple Voltage (mV)</text>
<text x="27.7" y="151.4">10</text>
<text x="28.8" y="159.6">5</text>
<text x="29.4" y="161.8">0.0</text>
<text x="38.1" y="161.8">0.5</text>
<text x="46.7" y="161.8">1.0</text>
<text x="55.4" y="161.8">1.5</text>
<text x="64" y="161.8">2.0</text>
<text x="72.7" y="161.8">2.5</text>
<text x="81.3" y="161.8">3.0</text>
<text x="90" y="161.8">3.5</text>
<text x="98.7" y="161.8">4.0</text>
<text x="57.3" y="164.1">Output Current (A)</text>
</g>
<g font-size="1.9" fill="#999">
<text x="188.5" y="165.8">D004</text>
<text x="99.6" y="234.7">D005</text>
<text x="188.5" y="234.7">D006</text>
</g>
<g font-size="1.5">
<text x="128.1" y="45.5">OUT</text>
<text x="133.6" y="45.5">SW</text>
<text x="86.1" y="69.3">OUT</text>
<text x="91.5" y="69.3">SW</text>
<text x="38.9" y="113.4">OUT</text>
<text x="44.4" y="113.4">SW</text>
</g>
<g font-size="1.5" fill="#999">
<text x="100.3" y="97">D001</text>
<text x="188.7" y="97">D002</text>
<text x="99.5" y="164.9">D003</text>
</g>
</svg>
